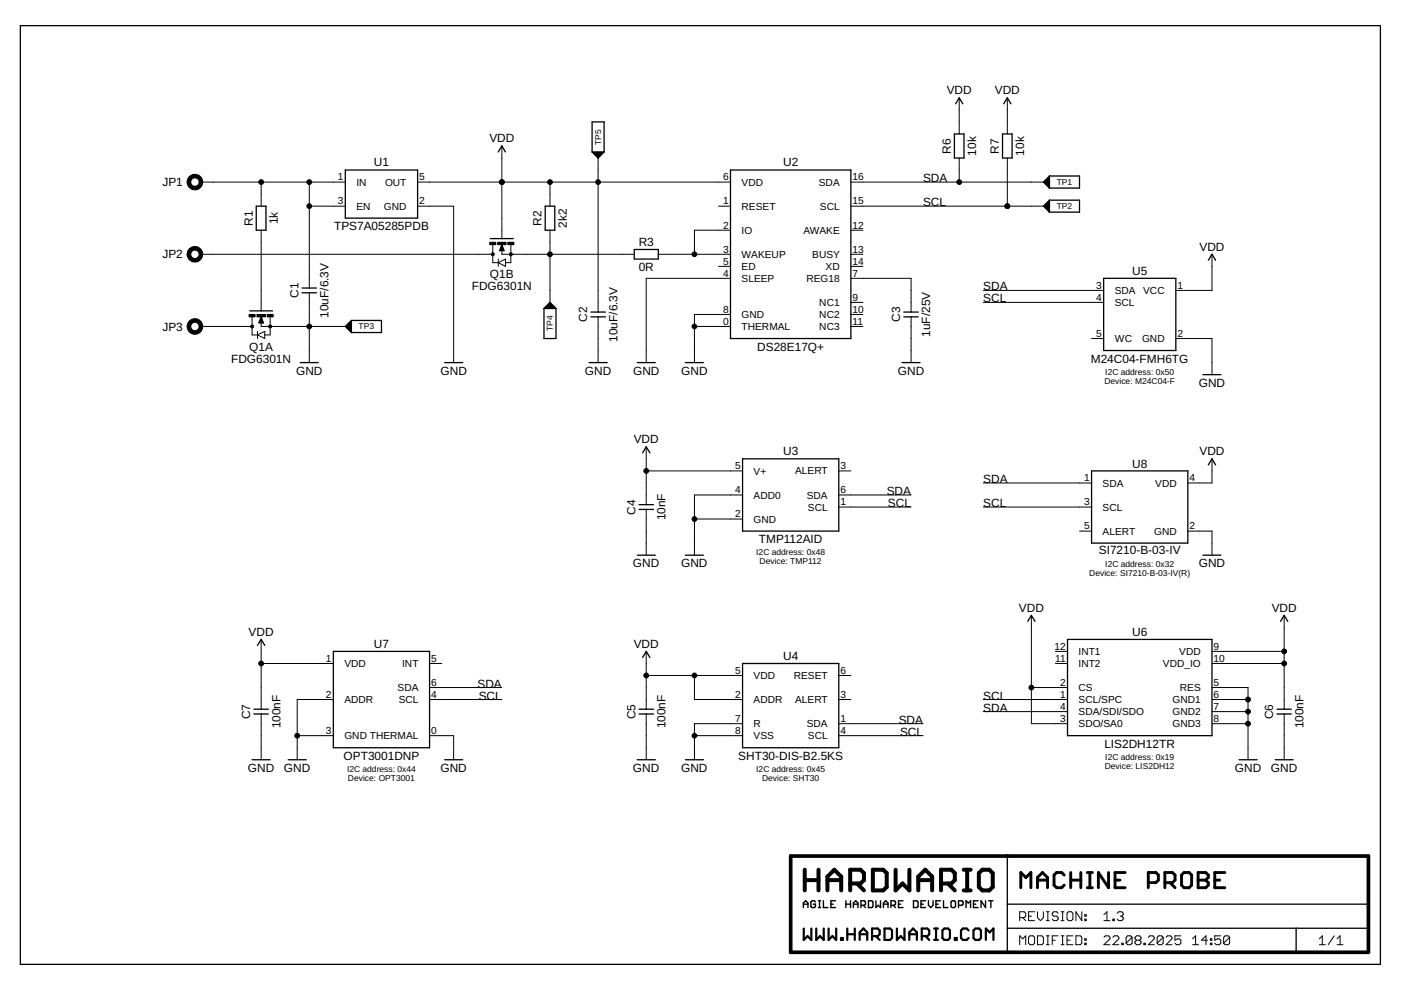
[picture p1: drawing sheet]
<svg xmlns="http://www.w3.org/2000/svg" width="297mm" height="210mm" viewBox="0 0 297 210" stroke-linecap="round" stroke-linejoin="round" font-family="sans-serif">
<g fill="none" stroke="#000" stroke-width=".21">
<path d="M42.6 38.6h30.6M55.4 38.6v5.1M65.6 38.6v22.5M88.5 38.6h66.4M106.4 30.9v19.7M116.6 38.6v5.1M126.8 33.5v32.7M180.4 38.6h40.8M203.4 20.7v7.7M203.4 33.5v5.1M213.6 20.7v7.7M213.6 33.5v10.2"/>
<path d="M42.6 53.9h61.9M55.4 48.8v17.1M65.6 43.7h7.6M88.5 43.7h7.7v33.2M104.5 51.9v3.8h1.1M105.6 55.7l1.6-.8v1.6zM105.6 54.9v1.6M106.4 51.9v2h28.1M106.4 51.9l.5 1.2h-1zM106.4 51.9l-.1 1.2M106.4 51.9l-.2 1.2M106.4 51.9l-.4 1.2"/>
<path d="M106.4 51.9l.1 1.2M106.4 51.9l.3 1.2M106.4 51.9l.4 1.2M108.3 51.9v3.8h-1.1M116.6 48.8v15.3M139.6 53.9h15.3M152.3 43.7h2.6M152.3 56.5h2.6M154.9 48.8h-7.7v5.1M154.9 59h-17.9v17.9M180.4 59h12.8v7.2M180.4 43.7h40.8"/>
<path d="M180.4 48.8h2.5M180.4 53.9h2.5M180.4 56.5h2.5M257 53.9v7.7h-7.7M42.6 69.2h10.8M53.4 67.2v3.8h1.2M54.6 71l1.5-.7v1.5zM54.6 70.3v1.5M55.4 67.2v2h17.8M55.4 67.2l.5 1.3h-1.1zM55.4 67.2l-.2 1.3M55.4 67.2l-.3 1.3"/>
<path d="M55.4 67.2l-.4 1.3M55.4 67.2l.1 1.3M55.4 67.2l.2 1.3M55.4 67.2l.4 1.3M57.3 67.2v3.8h-1.2M65.6 62.1v14.8M126.8 67.2v9.7M147.2 69.2h7.7M154.9 66.7h-7.7v10.2M180.4 66.7h2.5M180.4 69.2h2.5M180.4 64.1h2.5"/>
<path d="M193.2 67.2v9.7M208.5 61.6h25.5M208.5 64.1h25.5M231.4 71.8h2.6M249.3 71.8h7.7v7.6M137 94.7v12.3M137 99.8h20.4M177.8 99.8h2.6M257 97.3v5.1h-5.2M137 108v9.7M147.2 110h10.2M157.4 104.9h-10.2v12.8"/>
<path d="M177.8 104.9h15.4M177.8 107.5h15.4M208.5 102.4h22.9M208.5 107.5h22.9M228.9 112.6h2.5M251.8 112.6h5.2v5.1M55.4 135.6v14.8M137 138.1v12.3M218.7 130.5v22.9h7.6M223.8 138.1h2.5M257 138.1h15.3M272.3 130.5v19.9"/>
<path d="M55.4 151.4v9.7M55.4 140.7h15.3M63 156h7.7M70.7 148.3h-7.7v12.8M91.1 156h5.1v5.1M91.1 148.3h15.3M91.1 145.8h15.3M91.1 140.7h2.5M137 151.4v9.7M137 143.2h20.4M147.2 143.2v5.1h10.2M147.2 156h10.2"/>
<path d="M157.4 153.4h-10.2v7.7M177.8 156h17.9M177.8 153.4h17.9M177.8 148.3h2.6M177.8 143.2h2.6M208.5 148.3h17.8M208.5 150.9h17.8M218.7 145.8h7.6M223.8 140.7h2.5M257 153.4h7.6M257 145.8h7.6v15.3M257 148.3h7.6"/>
<path d="M257 150.9h7.6M257 140.7h15.3M272.3 151.4v9.7M216.2 194.6h.9l.4-.4v-.6l-.4-.3h-.9v1.9M216.8 194.6l.7 .6M218.1 194.2h.6M218.4 198.4h.6l.4 .3v1.3l-.4 .3h-.6l-.3-.3v-1.3zM219.4 193.3h-1.3v1.9h1.3M220 193.3v1.3l.6 .6 .6-.6v-1.3M220 198.4h.9l.3 .3v1.3l-.3 .3h-.9zM221.8 193.3h.7M221.8 195.2h.7"/>
<path d="M221.8 198.4h.7M222.2 193.3v1.9M222.2 198.4v1.9M223.1 199.3h.6M224.3 193.6l-.3-.3h-.6l-.3 .3v.3l.3 .3h.6l.3 .4v.3l-.3 .3h-.6l-.3-.3M224.3 198.4h-1.2v1.9M225 193.3h.6M225 195.2h.6M225 198.4h.6M225.3 193.3v1.9M225.3 198.4v1.9M226.2 199.3h.7"/>
<path d="M226.5 193.3h.7l.3 .3v1.3l-.3 .3h-.7l-.3-.3v-1.3zM227.5 198.4h-1.3v1.9h1.3M228.1 198.4h.9l.4 .3v1.3l-.4 .3h-.9zM229.4 193.3v1.9l-1.3-1.9v1.9M230 194.9h.3v.3h-.3zM230 193.9h.3v.3h-.3zM230 199.1h.3v.2h-.3zM230 200h.3v.3h-.3zM234.1 195.2h1.2M234.1 198.7l.3-.3h.6l.3 .3v.4l-1.2 1.2h1.2M234.1 193.9l.6-.6v1.9M235.9 194.9h.4v.3h-.4z"/>
<path d="M235.9 198.7l.4-.3h.6l.3 .3v.4l-1.3 1.2h1.3M236.9 193.6l.3-.3h.6l.3 .3v.3l-.3 .3M237.5 194.2h.3M237.8 194.2l.3 .4v.3l-.3 .3h-.6l-.3-.3M237.8 200h.3v.3h-.3zM240 198.7l-.3-.3h-.6l-.3 .3v1.3M240 198.7v1.3l-.3 .3h-.6l-.3-.3M240 198.7l-1.2 1.3M241 199.3l-.4-.2v-.4l.4-.3h.6l.3 .3v.4l-.3 .2M241 199.3l-.4 .4v.3l.4 .3h.6l.3-.3v-.3l-.3-.4M241 199.3h.6M242.5 200h.3v.3h-.3z"/>
<path d="M243.5 198.7l.3-.3h.6l.3 .3v.4l-1.2 1.2h1.2M246.6 198.7l-.3-.3h-.6l-.4 .3v1.3M246.6 198.7v1.3l-.3 .3h-.6l-.4-.3M246.6 198.7l-1.3 1.3M247.2 198.7l.3-.3h.7l.3 .3v.4l-1.3 1.2h1.3M250.4 198.4h-1.3v.9l.6-.2h.3l.4 .2v.7l-.4 .3h-.6l-.3-.3M252.9 199.1l.6-.7v1.9M256 199.3h-1.3l1-.9v1.9M256.6 199.1h.3v.2h-.3zM256.6 200h.3v.3h-.3zM258.8 198.4h-1.2v.9l.6-.2h.3l.3 .2v.7l-.3 .3h-.6l-.3-.3M260.7 198.7l-.3-.3h-.6l-.4 .3v1.3"/>
<path d="M260.7 198.7v1.3l-.3 .3h-.6l-.4-.3M260.7 198.7l-1.3 1.3M279.7 199.1l.7-.7v1.9M282.9 198.4l-1.3 1.9M283.5 199.1l.6-.7v1.9M216.2 200.3v-1.9l.6 .7 .7-.7v1.9M221.8 200.3h.7M225 200.3h.6M252.9 200.3h1.2M279.7 200.3h1.3M283.5 200.3h1.3"/>
</g>
<g fill="#000" stroke="#000" stroke-width=".21">
<path d="M40.1 37.5a1.66 1.66 0 0 1 2.6 .2 1.66 1.66 0 0 1-.9 2.5 1.66 1.66 0 0 1-2.1-1.6h.7a.89 .89 0 0 1 1.2-.9 .89 .89 0 0 1 .3 1.5 .89 .89 0 0 1-1.4-.4l-.1-.2h-.7z" fill-rule="evenodd"/>
<path d="M40.1 52.8a1.66 1.66 0 0 1 2.6 .2 1.66 1.66 0 0 1-.9 2.5 1.66 1.66 0 0 1-2.1-1.6h.7a.89 .89 0 0 1 1.3-.9 .89 .89 0 0 1 .2 1.5 .89 .89 0 0 1-1.4-.4l-.1-.2h-.7z" fill-rule="evenodd"/>
<path d="M40.1 68.1a1.66 1.66 0 0 1 2.6 .3 1.66 1.66 0 0 1-.9 2.4 1.66 1.66 0 0 1-2.1-1.6h.7a.89 .89 0 0 1 1.3-.9 .89 .89 0 0 1 .2 1.5 .89 .89 0 0 1-1.4-.4l-.1-.2h-.7z" fill-rule="evenodd"/>
<circle cx="55.4" cy="38.6" r=".51"/>
<circle cx="65.6" cy="38.6" r=".51"/>
<circle cx="106.4" cy="38.6" r=".51"/>
<circle cx="116.6" cy="38.6" r=".51"/>
<circle cx="126.8" cy="38.6" r=".51"/>
<circle cx="203.4" cy="38.6" r=".51"/>
<circle cx="65.6" cy="43.7" r=".51"/>
<circle cx="104.5" cy="53.9" r=".33"/>
<circle cx="108.3" cy="53.9" r=".33"/>
<circle cx="116.6" cy="53.9" r=".51"/>
<circle cx="147.2" cy="53.9" r=".51"/>
<circle cx="213.6" cy="43.7" r=".51"/>
<circle cx="53.4" cy="69.2" r=".33"/>
<circle cx="57.3" cy="69.2" r=".33"/>
<circle cx="65.6" cy="69.2" r=".51"/>
<circle cx="147.2" cy="69.2" r=".51"/>
<circle cx="137" cy="99.8" r=".51"/>
<circle cx="147.2" cy="110" r=".51"/>
<circle cx="272.3" cy="138.1" r=".51"/>
<circle cx="55.4" cy="140.7" r=".51"/>
<circle cx="63" cy="156" r=".51"/>
<circle cx="137" cy="143.2" r=".51"/>
<circle cx="147.2" cy="156" r=".51"/>
<circle cx="147.2" cy="143.2" r=".51"/>
<circle cx="218.7" cy="145.8" r=".51"/>
<circle cx="264.6" cy="148.3" r=".51"/>
<circle cx="264.6" cy="153.4" r=".51"/>
<circle cx="264.6" cy="150.9" r=".51"/>
<circle cx="272.3" cy="140.7" r=".51"/>
</g>
<g fill="none" stroke="#000" stroke-width=".28">
<path d="M4.3 5.4h288.4v199.1h-288.4zM73.2 36h15.3v10.2h-15.3zM105.6 32.2l.8-1.3 .8 1.3M125.5 32.2l1.3 1.3 1.3-1.3M125.5 32.2v-6.4h2.6v6.4M125.5 32.2h2.6M125.8 32.3h2M125.9 32.5h1.8M126 32.6h1.6M126.2 32.7h1.2M126.3 32.9h1M126.4 33h.8"/>
<path d="M126.6 33.1h.5M126.7 33.3h.2M154.9 36h25.5v35.8h-25.5zM202.4 28.4h2v5.1h-2zM202.6 22l.8-1.3 .7 1.3M212.6 28.4h2v5.1h-2zM212.8 22l.8-1.3 .7 1.3M221.5 38.5v.2M221.6 38.4v.5M221.7 38.2v.8M221.9 38.1v1M222 38v1.2"/>
<path d="M222.1 37.8v1.6M222.2 37.7v1.8M222.4 37.6v2M222.5 37.3l-1.3 1.3 1.3 1.3M222.5 37.3h6.4v2.6h-6.4M222.5 37.3v2.6M54.3 43.7h2.1v5.1h-2.1zM104 50.6h4.8M115.6 43.7h2v5.1h-2zM134.5 52.9h5.1v2h-5.1zM221.5 43.6v.2M221.6 43.5v.5"/>
<path d="M221.7 43.3v.8M221.9 43.2v1M222 43.1v1.2M222.1 42.9v1.6M222.2 42.8v1.8M222.4 42.7v2M222.5 42.4h6.4v2.6h-6.4M222.5 42.4v2.6M222.5 42.4l-1.3 1.3 1.3 1.3M234 59h15.3v15.3h-15.3zM256.2 55.2l.8-1.3 .7 1.3M52.9 65.9h4.9"/>
<path d="M63.6 76.9h3.9M64 62.1h3.1M64 61.1h3.1M73.5 69.1v.2M73.6 69v.5M73.7 68.8v.8M73.9 68.7v1M74 68.6v1.3M74.1 68.5v1.5M74.3 68.3v1.8M74.4 68.2v2.1M74.5 67.9l-1.3 1.3 1.3 1.3"/>
<path d="M74.5 67.9h6.4v2.6h-6.4M74.5 67.9v2.6M94.3 76.9h3.8M115.3 65.4v6.4h2.6v-6.4M115.3 65.4l1.3-1.3 1.3 1.3M115.3 65.4h2.6M115.6 65.3h2M115.7 65.1h1.8M115.8 65h1.6M116 64.9h1.2M116.1 64.7h1M116.2 64.6h.8"/>
<path d="M116.4 64.5h.5M116.5 64.4h.2M124.9 76.9h3.8M125.3 67.2h3.1M125.3 66.2h3.1M135.1 76.9h3.8M145.3 76.9h3.8M191.2 76.9h3.9M191.6 67.2h3.1M191.6 66.2h3.1M255 79.4h3.9M136.2 96l.8-1.3 .8 1.3"/>
<path d="M157.4 97.3h20.4v15.3h-20.4zM231.4 99.8h20.4v15.3h-20.4zM256.2 98.6l.8-1.3 .7 1.3M135.1 117.7h3.8M135.5 108h3.1M135.5 107h3.1M145.3 117.7h3.8M255 117.7h3.9M54.6 136.8l.8-1.2 .7 1.2M70.7 138.1h20.4v20.4h-20.4zM136.2 139.4l.8-1.3 .8 1.3M217.9 131.7l.8-1.2 .7 1.2"/>
<path d="M226.3 135.6h30.7v20.4h-30.7zM271.5 131.7l.8-1.2 .7 1.2M53.8 151.4h3.1M53.8 150.4h3.1M135.5 151.4h3.1M135.5 150.4h3.1M157.4 140.7h20.4v17.8h-20.4zM270.7 151.4h3.1M270.7 150.4h3.1M53.4 161.1h3.9M61.1 161.1h3.8M94.3 161.1h3.8"/>
<path d="M135.1 161.1h3.8M145.3 161.1h3.8M262.7 161.1h3.8M270.4 161.1h3.8M213.6 181.5v20.4M213.6 191.7h76.5M213.6 196.8h76.5M274.8 196.8v5.1"/>
</g>
<path d="M167.6 181.5h122.5v20.4h-122.5z" fill="none" stroke="#000" stroke-width=".78"/>
<g fill="none" stroke="#000" stroke-width=".85">
<path d="M170.6 184.4v4.4M170.6 186.6h2.9M173.5 184.4v4.4M175.4 186.6h3M175.4 188.8v-2.9l1.5-1.5 1.5 1.5v2.9M180.3 187.3h2.1l.8-.7v-1.5l-.8-.7h-2.1v4.4M181.7 187.3l1.5 1.5M185.1 184.4h2.2l.7 .7v3l-.7 .7h-2.2zM189.9 184.4v4.4l1.4-1.5 1.5 1.5v-4.4M194.7 186.6h2.9M194.7 188.8v-2.9l1.5-1.5 1.4 1.5v2.9M199.5 187.3h2.2l.7-.7v-1.5l-.7-.7h-2.2v4.4"/>
<path d="M201 187.3l1.4 1.5M204.3 184.4h1.5M204.3 188.8h1.5M205.1 184.4v4.4M207.5 185.1l.8-.7h1.4l.8 .7v3l-.8 .7h-1.4l-.8-.7z"/>
</g>
<g fill="none" stroke="#000" stroke-width=".3">
<path d="M170.3 192.4v-.9l.5-.5 .5 .5v.9M170.3 191.7h1M172.9 191.2l-.2-.2h-.5l-.3 .2v1l.3 .2h.5l.2-.2v-.5h-.5M173.5 191h.5M173.5 192.4h.5M173.8 191v1.4M174.6 191v1.4h.9M176.2 191.7h.5M177.1 191h-.9v1.4h.9M179.3 191.7h1M179.3 191v1.4M180.3 191v1.4"/>
<path d="M180.9 191.7h1M180.9 192.4v-.9l.5-.5 .5 .5v.9M182.5 191.9h.8l.2-.2v-.5l-.2-.2h-.8v1.4M183 191.9l.5 .5M184.1 191h.7l.3 .2v1l-.3 .2h-.7zM185.7 191v1.4l.5-.5 .5 .5v-1.4M187.3 191.7h1M187.3 192.4v-.9l.5-.5 .5 .5v.9M188.9 191.9h.7l.3-.2v-.5l-.3-.2h-.7v1.4M189.4 191.9l.5 .5M190.5 191.7h.5M191.5 191h-1v1.4h1"/>
<path d="M193.7 191h.7l.2 .2v1l-.2 .2h-.7zM195.3 191.7h.4M196.2 191h-.9v1.4h.9M196.8 191v.9l.5 .5 .5-.5v-.9M198.4 191.7h.5M199.4 191h-1v1.4h1M200 191v1.4h1M201.9 191h.5l.2 .2v1l-.2 .2h-.5l-.3-.2v-1zM203.2 191.9h.7l.3-.2v-.5l-.3-.2h-.7v1.4M204.8 192.4v-1.4l.5 .5 .5-.5v1.4M206.4 191.7h.5M207.4 191h-1v1.4h1"/>
<path d="M209 191v1.4l-1-1.4v1.4M209.6 191h.9M210.1 191v1.4"/>
</g>
<g fill="none" stroke="#000" stroke-width=".47">
<path d="M170.4 196.9v2.4l.8-.8 .8 .8v-2.4M173.1 196.9v2.4l.8-.8 .7 .8v-2.4M175.7 196.9v2.4l.8-.8 .8 .8v-2.4M178.3 198.9h.4v.4h-.4zM179.6 196.9v2.4M179.6 198.1h1.6M181.2 196.9v2.4M182.3 198.1h1.6M182.3 199.3v-1.6l.8-.8 .8 .8v1.6M184.9 198.5h1.2l.4-.4v-.8l-.4-.4h-1.2v2.4M185.7 198.5l.8 .8M187.5 196.9h1.2l.4 .4v1.6l-.4 .4h-1.2z"/>
<path d="M190.2 196.9v2.4l.8-.8 .8 .8v-2.4M192.8 198.1h1.6M192.8 199.3v-1.6l.8-.8 .8 .8v1.6M195.4 198.5h1.2l.4-.4v-.8l-.4-.4h-1.2v2.4M196.2 198.5l.8 .8M198.1 199.3h.8M198.1 196.9h.8M198.5 196.9v2.4M199.8 197.3l.4-.4h.8l.4 .4v1.6l-.4 .4h-.8l-.4-.4zM202.4 198.9h.4v.4h-.4zM205.4 197.3l-.4-.4h-.8l-.4 .4v1.6l.4 .4h.8l.4-.4M206.4 197.3l.4-.4h.8l.4 .4v1.6l-.4 .4h-.8l-.4-.4z"/>
<path d="M209 199.3v-2.4l.8 .8 .8-.8v2.4"/>
</g>
<g fill="none" stroke="#000" stroke-width=".61">
<path d="M216.4 188.2v-3.2l1.1 1.1 1.1-1.1v3.2M220 188.2v-2.1l1-1.1 1.1 1.1v2.1M220 186.6h2.1M225.6 185.5l-.5-.5h-1.1l-.5 .5v2.2l.5 .5h1.1l.5-.5M227 186.6h2.2M227 185v3.2M229.2 185v3.2M230.5 185h1.1M230.5 188.2h1.1M231.1 185v3.2M235 185v3.2l-2.1-3.2v3.2M236.4 186.6h1.1"/>
<path d="M238.5 185h-2.1v3.2h2.1M243.5 187.1h1.6l.5-.5v-1.1l-.5-.5h-1.6v3.2M247 187.1h1.6l.5-.5v-1.1l-.5-.5h-1.6v3.2M248.1 187.1l1 1.1M251 185h1.1l.5 .5v2.2l-.5 .5h-1.1l-.5-.5v-2.2zM254 186.6h1.6M254 185h1.6l.6 .5v.6l-.6 .5 .6 .5v.6l-.6 .5h-1.6zM257.6 186.6h1M259.7 185h-2.1v3.2h2.1"/>
</g>
<path d="M103.8 51.4h1.3v.5h-1.3zM105.5 51.4h1.8v.5h-1.8zM107.7 51.4h1.2v.5h-1.2zM52.8 66.7h1.3v.5h-1.3zM54.5 66.7h1.8v.5h-1.8zM56.6 66.7h1.3v.5h-1.3z" fill="#000" stroke="#000" stroke-width=".21"/>
<g font-size="2.5">
<text x="200.7" y="20">VDD</text>
<text x="210.9" y="20">VDD</text>
<text x="79.3" y="35.3">U1</text>
<text x="103.8" y="30.2">VDD</text>
<text x="166" y="35.3">U2</text>
<text x="201.6" y="32.6" transform="rotate(-90 201.6 32.6)">R6</text>
<text x="206.9" y="33" transform="rotate(-90 206.9 33)">10k</text>
<text x="211.8" y="32.6" transform="rotate(-90 211.8 32.6)">R7</text>
<text x="217.1" y="33" transform="rotate(-90 217.1 33)">10k</text>
<text x="34.4" y="39.5">JP1</text>
<text x="195.7" y="38.6">SDA</text>
<text x="53.6" y="47.9" transform="rotate(-90 53.6 47.9)">R1</text>
<text x="58.9" y="47.6" transform="rotate(-90 58.9 47.6)">1k</text>
<text x="114.8" y="47.9" transform="rotate(-90 114.8 47.9)">R2</text>
<text x="195.7" y="43.7">SCL</text>
<text x="70.8" y="48.8">TPS7A05285PDB</text>
<text x="120.2" y="48.3" transform="rotate(-90 120.2 48.3)">2k2</text>
<text x="135.4" y="52.1">R3</text>
<text x="254.3" y="53.1">VDD</text>
<text x="34.4" y="54.8">JP2</text>
<text x="103.9" y="59">Q1B</text>
<text x="135.4" y="57.5">0R</text>
<text x="240" y="58.3">U5</text>
<text x="63.3" y="63.2" transform="rotate(-90 63.3 63.2)">C1</text>
<text x="100" y="61.6">FDG6301N</text>
<text x="208.5" y="61.6">SDA</text>
<text x="208.5" y="64.1">SCL</text>
<text x="34.4" y="70.1">JP3</text>
<text x="69.6" y="67.4" transform="rotate(-90 69.6 67.4)">10uF/6.3V</text>
<text x="124.5" y="68.3" transform="rotate(-90 124.5 68.3)">C2</text>
<text x="190.9" y="68.3" transform="rotate(-90 190.9 68.3)">C3</text>
<text x="197.2" y="71.4" transform="rotate(-90 197.2 71.4)">1uF/25V</text>
<text x="49" y="76.9">FDG6301N</text>
<text x="52.8" y="74.3">Q1A</text>
<text x="130.9" y="72.5" transform="rotate(-90 130.9 72.5)">10uF/6.3V</text>
<text x="160.6" y="74.3">DS28E17Q+</text>
<text x="231.3" y="76.9">M24C04-FMH6TG</text>
<text x="62.8" y="79.4">GND</text>
<text x="93.4" y="79.4">GND</text>
<text x="124" y="79.4">GND</text>
<text x="134.2" y="79.4">GND</text>
<text x="144.4" y="79.4">GND</text>
<text x="190.4" y="79.4">GND</text>
<text x="254.2" y="82">GND</text>
<text x="134.4" y="94">VDD</text>
<text x="166" y="96.5">U3</text>
<text x="240" y="99.3">U8</text>
<text x="254.3" y="96.5">VDD</text>
<text x="188" y="104.9">SDA</text>
<text x="188.3" y="107.5">SCL</text>
<text x="208.5" y="102.4">SDA</text>
<text x="208.5" y="107.5">SCL</text>
<text x="134.7" y="109.1" transform="rotate(-90 134.7 109.1)">C4</text>
<text x="141.1" y="110.4" transform="rotate(-90 141.1 110.4)">10nF</text>
<text x="160.9" y="115.1">TMP112AID</text>
<text x="233" y="117.4">SI7210-B-03-IV</text>
<text x="134.2" y="120.2">GND</text>
<text x="144.4" y="120.2">GND</text>
<text x="254.2" y="120.2">GND</text>
<text x="216" y="129.7">VDD</text>
<text x="269.6" y="129.7">VDD</text>
<text x="52.7" y="134.8">VDD</text>
<text x="79.3" y="137.4">U7</text>
<text x="134.4" y="137.4">VDD</text>
<text x="240" y="134.8">U6</text>
<text x="166" y="139.9">U4</text>
<text x="101.2" y="145.8">SDA</text>
<text x="101.5" y="148.3">SCL</text>
<text x="208.5" y="148.3">SCL</text>
<text x="53.1" y="152.5" transform="rotate(-90 53.1 152.5)">C7</text>
<text x="59.4" y="154.4" transform="rotate(-90 59.4 154.4)">100nF</text>
<text x="134.7" y="152.5" transform="rotate(-90 134.7 152.5)">C5</text>
<text x="141.1" y="154.4" transform="rotate(-90 141.1 154.4)">100nF</text>
<text x="190.5" y="153.4">SDA</text>
<text x="190.8" y="156">SCL</text>
<text x="208.5" y="150.9">SDA</text>
<text x="270" y="152.5" transform="rotate(-90 270 152.5)">C6</text>
<text x="276.3" y="154.4" transform="rotate(-90 276.3 154.4)">100nF</text>
<text x="72.8" y="161.1">OPT3001DNP</text>
<text x="156.5" y="161.1">SHT30-DIS-B2.5KS</text>
<text x="234.2" y="158.5">LIS2DH12TR</text>
<text x="52.5" y="163.6">GND</text>
<text x="60.2" y="163.6">GND</text>
<text x="93.4" y="163.6">GND</text>
<text x="134.2" y="163.6">GND</text>
<text x="144.4" y="163.6">GND</text>
<text x="261.8" y="163.6">GND</text>
<text x="269.5" y="163.6">GND</text>
</g>
<g font-size="2.2">
<text x="71.7" y="38.2">1</text>
<text x="75.6" y="39.4">IN</text>
<text x="81.6" y="39.4">OUT</text>
<text x="88.9" y="38.2">5</text>
<text x="153.3" y="38.2">6</text>
<text x="157.2" y="39.4">VDD</text>
<text x="173.6" y="39.4">SDA</text>
<text x="180.8" y="38.2">16</text>
<text x="71.7" y="43.3">3</text>
<text x="75.6" y="44.5">EN</text>
<text x="81.4" y="44.5">GND</text>
<text x="88.9" y="43.3">2</text>
<text x="153.3" y="43.3">1</text>
<text x="157.2" y="44.5">RESET</text>
<text x="173.8" y="44.5">SCL</text>
<text x="180.8" y="43.3">15</text>
<text x="153.3" y="48.5">2</text>
<text x="153.3" y="53.6">3</text>
<text x="157.2" y="49.6">IO</text>
<text x="170.3" y="49.6">AWAKE</text>
<text x="180.8" y="48.5">12</text>
<text x="180.8" y="53.6">13</text>
<text x="153.3" y="58.7">4</text>
<text x="153.3" y="56.1">5</text>
<text x="157.2" y="54.7">WAKEUP</text>
<text x="157.2" y="59.8">SLEEP</text>
<text x="157.2" y="57.2">ED</text>
<text x="171" y="59.8">REG18</text>
<text x="172.2" y="54.7">BUSY</text>
<text x="175" y="57.2">XD</text>
<text x="180.8" y="58.7">7</text>
<text x="180.8" y="56.1">14</text>
<text x="173.7" y="64.9">NC1</text>
<text x="180.8" y="63.8">9</text>
<text x="232.4" y="63.8">4</text>
<text x="232.4" y="61.2">3</text>
<text x="236.3" y="64.9">SCL</text>
<text x="236.3" y="62.3">SDA</text>
<text x="242.4" y="62.3">VCC</text>
<text x="249.7" y="61.2">1</text>
<text x="153.3" y="66.3">8</text>
<text x="153.3" y="68.9">0</text>
<text x="157.2" y="67.4">GND</text>
<text x="157.2" y="70">THERMAL</text>
<text x="173.7" y="67.4">NC2</text>
<text x="173.7" y="70">NC3</text>
<text x="180.8" y="66.3">10</text>
<text x="180.8" y="68.9">11</text>
<text x="232.4" y="71.4">5</text>
<text x="249.7" y="71.4">2</text>
<text x="236.3" y="72.5">WC</text>
<text x="242.1" y="72.5">GND</text>
<text x="155.9" y="99.5">5</text>
<text x="159.8" y="100.6">V+</text>
<text x="168.6" y="100.6">ALERT</text>
<text x="178.2" y="99.5">3</text>
<text x="155.9" y="104.6">4</text>
<text x="159.8" y="105.7">ADD0</text>
<text x="171.1" y="105.7">SDA</text>
<text x="178.2" y="107.1">1</text>
<text x="178.2" y="104.6">6</text>
<text x="229.9" y="107.1">3</text>
<text x="229.9" y="102">1</text>
<text x="233.8" y="103.2">SDA</text>
<text x="244.9" y="103.2">VDD</text>
<text x="252.2" y="102">4</text>
<text x="155.9" y="109.7">2</text>
<text x="159.8" y="110.8">GND</text>
<text x="171.3" y="108.3">SCL</text>
<text x="229.9" y="112.2">5</text>
<text x="233.8" y="108.3">SCL</text>
<text x="233.8" y="113.4">ALERT</text>
<text x="244.7" y="113.4">GND</text>
<text x="252.2" y="112.2">2</text>
<text x="223.6" y="137.8">12</text>
<text x="257.3" y="137.8">9</text>
<text x="69.1" y="140.3">1</text>
<text x="73" y="141.4">VDD</text>
<text x="85.3" y="141.4">INT</text>
<text x="91.4" y="140.3">5</text>
<text x="155.9" y="142.9">5</text>
<text x="159.8" y="144">VDD</text>
<text x="168.3" y="144">RESET</text>
<text x="178.2" y="142.9">6</text>
<text x="223.7" y="140.3">11</text>
<text x="228.7" y="141.4">INT2</text>
<text x="228.7" y="138.9">INT1</text>
<text x="246.6" y="141.4">VDD_IO</text>
<text x="250" y="138.9">VDD</text>
<text x="257.3" y="140.3">10</text>
<text x="69.1" y="148">2</text>
<text x="73" y="149.1">ADDR</text>
<text x="84.3" y="146.5">SDA</text>
<text x="84.5" y="149.1">SCL</text>
<text x="91.4" y="148">4</text>
<text x="91.4" y="145.4">6</text>
<text x="155.9" y="148">2</text>
<text x="159.8" y="149.1">ADDR</text>
<text x="168.6" y="149.1">ALERT</text>
<text x="178.2" y="148">3</text>
<text x="224.8" y="148">1</text>
<text x="224.8" y="145.4">2</text>
<text x="228.7" y="149.1">SCL/SPC</text>
<text x="228.7" y="146.5">CS</text>
<text x="248.6" y="149.1">GND1</text>
<text x="250.2" y="146.5">RES</text>
<text x="257.3" y="145.4">5</text>
<text x="257.3" y="148">6</text>
<text x="69.1" y="155.6">3</text>
<text x="91.4" y="155.6">0</text>
<text x="155.9" y="155.6">8</text>
<text x="155.9" y="153.1">7</text>
<text x="159.8" y="154.2">R</text>
<text x="171.1" y="154.2">SDA</text>
<text x="178.2" y="155.6">4</text>
<text x="178.2" y="153.1">1</text>
<text x="224.8" y="153.1">3</text>
<text x="224.8" y="150.5">4</text>
<text x="228.7" y="154.2">SDO/SA0</text>
<text x="228.7" y="151.6">SDA/SDI/SDO</text>
<text x="248.6" y="151.6">GND2</text>
<text x="248.6" y="154.2">GND3</text>
<text x="257.3" y="150.5">7</text>
<text x="257.3" y="153.1">8</text>
<text x="73" y="156.7">GND THERMAL</text>
<text x="159.8" y="156.7">VSS</text>
<text x="171.3" y="156.7">SCL</text>
</g>
<g font-size="1.8">
<text x="127.4" y="30.7" transform="rotate(-90 127.4 30.7)">TP5</text>
<text x="224" y="39.2">TP1</text>
<text x="224" y="44.3">TP2</text>
<text x="76" y="69.9">TP3</text>
<text x="117.2" y="70.2" transform="rotate(-90 117.2 70.2)">TP4</text>
<text x="234.2" y="81.3">Device: M24C04-F</text>
<text x="234.3" y="79.4">I2C address: 0x50</text>
<text x="160.3" y="117.7">I2C address: 0x48</text>
<text x="161.1" y="119.6">Device: TMP112</text>
<text x="231" y="122.2">Device: SI7210-B-03-IV(R)</text>
<text x="234.3" y="120.3">I2C address: 0x32</text>
<text x="234.3" y="161.1">I2C address: 0x19</text>
<text x="73.6" y="163.6">I2C address: 0x44</text>
<text x="73.8" y="165.5">Device: OPT3001</text>
<text x="160.3" y="163.6">I2C address: 0x45</text>
<text x="161.6" y="165.5">Device: SHT30</text>
<text x="234.3" y="163">Device: LIS2DH12</text>
</g>
</svg>
